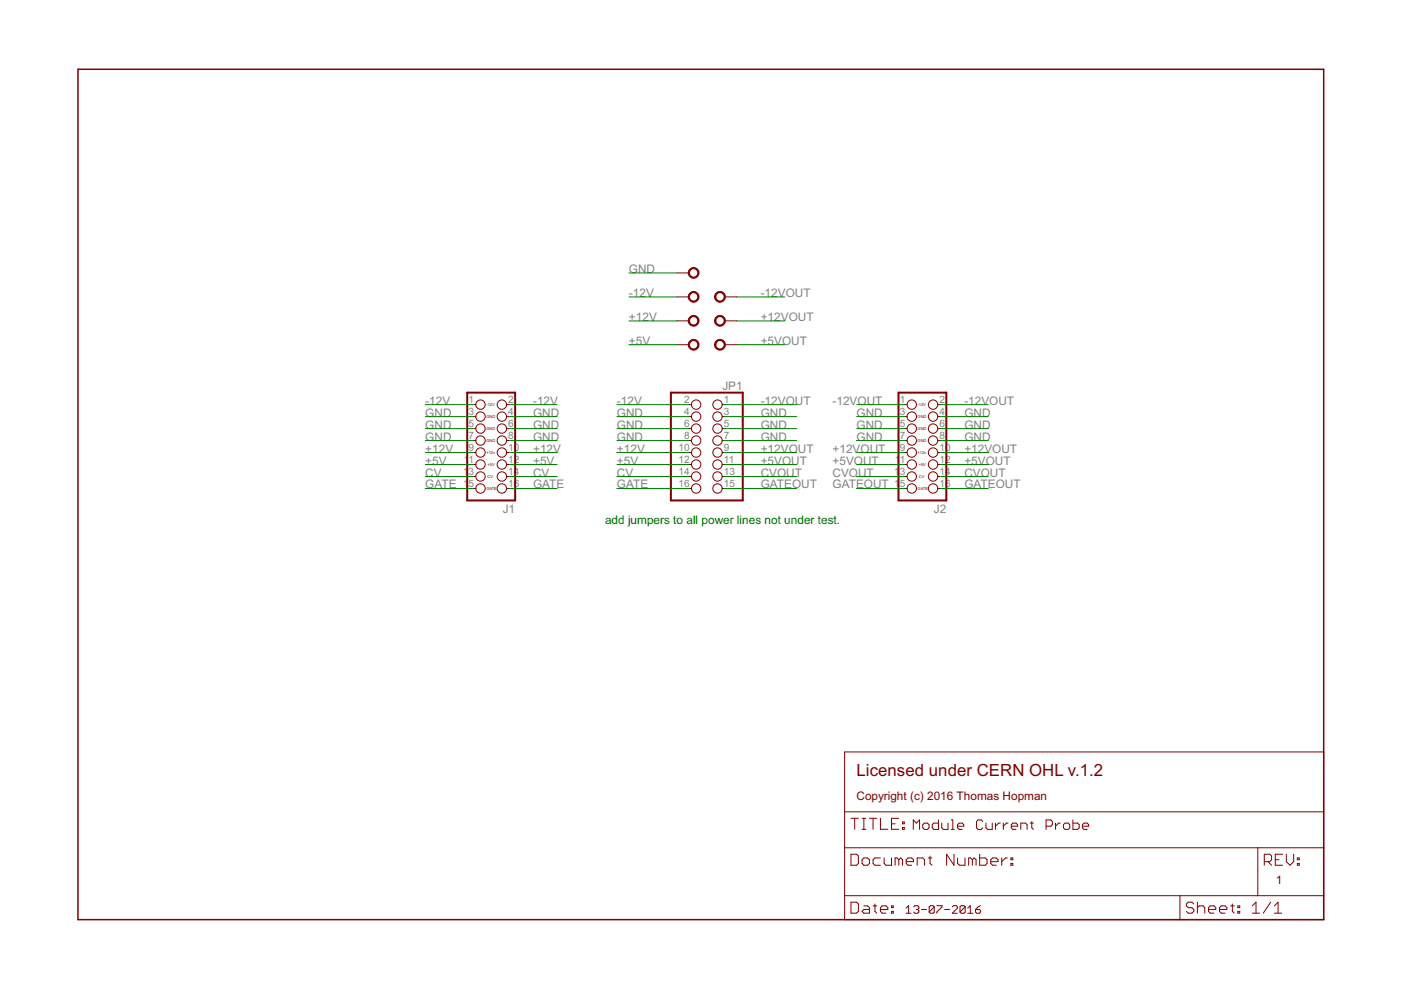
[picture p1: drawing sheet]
<svg xmlns="http://www.w3.org/2000/svg" width="297mm" height="210mm" viewBox="0 0 297 210" stroke-linecap="round" stroke-linejoin="round" font-family="sans-serif">
<g fill="none" stroke="#800000" stroke-width=".21">
<path d="M143.5 57.9h2.5M143.5 62.9h2.5M143.5 68h2.5M143.5 73.1h2.5M153.7 62.9h2.5M153.7 68h2.5M153.7 73.1h2.5M100.3 85.8h.6M100.3 88.3h.6M100.3 90.9h.6M100.3 93.4h.6M100.3 95.9h.6"/>
<path d="M100.3 98.5h.6M107.4 85.8h.5M107.4 88.3h.5M107.4 90.9h.5M107.4 93.4h.5M107.4 95.9h.5M107.4 98.5h.5M146 85.8h.6M146 88.3h.6M146 90.9h.6M146 93.4h.6M146 95.9h.6"/>
<path d="M146 98.5h.6M153.1 85.8h.6M153.1 88.3h.6M153.1 90.9h.6M153.1 93.4h.6M153.1 95.9h.6M153.1 98.5h.6M191.8 85.8h.5M191.8 88.3h.5M191.8 90.9h.5M191.8 93.4h.5M191.8 95.9h.5"/>
<path d="M191.8 98.5h.5M198.8 85.8h.6M198.8 88.3h.6M198.8 90.9h.6M198.8 93.4h.6M198.8 95.9h.6M198.8 98.5h.6M100.3 101h.6M100.3 103.6h.6M107.4 101h.5M107.4 103.6h.5M146 101h.6"/>
<path d="M146 103.6h.6M153.1 101h.6M153.1 103.6h.6M191.8 101h.5M191.8 103.6h.5M198.8 101h.6M198.8 103.6h.6M179.1 159.4h101.5v35.6h-101.5zM179.1 179.7h101.5M179.1 172.1h101.5M180.4 173.5h1.6M181.2 173.5v2.3"/>
<path d="M182.8 173.5h.8M182.8 175.8h.8M183.2 173.5v2.3M184.3 173.5h1.6M185.1 173.5v2.3M186.7 173.5v2.3h1.5M189 174.7h.8M190.6 173.5h-1.6v2.3h1.6M191.3 175.5h.4v.3h-.4zM191.3 174.3h.4v.4h-.4zM193.6 175.9v-2.1l.7 .7 .7-.7v2.1M195.6 174.9l.4-.4h.6l.4 .4v.6l-.4 .4h-.6l-.4-.4z"/>
<path d="M199 173.8v2.1h-1l-.3-.4v-.6l.3-.4h1M199.7 174.5v1l.3 .4h1v-1.4M201.7 175.9h.6M201.7 173.8h.3v2.1M203 175.2h1.3v-.3l-.3-.4h-.7l-.3 .4v.6l.3 .4h.7M208.4 174.2l-.4-.4h-.6l-.4 .4v1.3l.4 .4h.6l.4-.4M209 174.5v1l.4 .4h1v-1.4M211.1 174.5v1.4M212.1 174.5h-.4l-.6 .7M212.7 174.5v1.4M213.7 174.5h-.3l-.7 .7M214.4 175.2h1.4v-.3l-.4-.4h-.7l-.3 .4v.6l.3 .4h.7"/>
<path d="M216.4 175.9v-1.4h1l.4 .4v1M218.4 174.5h.7M218.8 174.2v1.3l.3 .4M221.8 175.2h1l.3-.3v-.7l-.3-.4h-1v2.1M223.8 174.5v1.4M224.8 174.5h-.3l-.7 .7M225.5 174.9l.3-.4h.7l.3 .4v.6l-.3 .4h-.7l-.3-.4zM227.5 173.8v2.1h1l.3-.4v-.6l-.3-.4h-1M229.5 175.2h1.3v-.3l-.3-.4h-.7l-.3 .4v.6l.3 .4h.7M266.7 179.7v10.2M179.1 189.9h101.5M180.4 191.3h1.2l.4 .4v1.5l-.4 .4h-1.2z"/>
<path d="M180.4 181.1h1.2l.4 .4v1.6l-.4 .4h-1.2zM182.8 182.3l.4-.4h.7l.4 .4v.8l-.4 .4h-.7l-.4-.4zM183.2 192.1h.7l.4 .3v1.2h-1.1l-.4-.4 .4-.4h1.1M185.1 192.1h.8M185.5 191.7v1.5l.4 .4M186.7 192.8h1.5v-.4l-.4-.3h-.8l-.3 .3v.8l.3 .4h.8M186.7 181.9h-1.2l-.4 .4v.8l.4 .4h1.2M187.5 181.9v1.2l.3 .4h1.2v-1.6M189 193.2h.4v.4h-.4zM189 192.1h.4v.3h-.4zM190.6 182.3l-.4-.4h-.4v1.6M190.6 182.3l.4-.4 .3 .4v1.2"/>
<path d="M190.6 182.3v1.2M192.1 192.6l.5-.6v1.6M192.1 193.6h1.1M192.1 182.7h1.6v-.4l-.4-.4h-.8l-.4 .4v.8l.4 .4h.8M193.7 192.3l.3-.3h.5l.3 .3v.3l-.3 .2M194.3 192.8h.2M194.5 183.5v-1.6h1.1l.4 .4v1.2M194.5 192.8l.3 .3v.3l-.3 .2h-.5l-.3-.2M195.4 192.8h1M196.8 181.9h.8M197.2 181.5v1.6l.4 .4M198.1 192.3v1.1l-.3 .2h-.5l-.3-.2"/>
<path d="M198.1 192.3l-.3-.3h-.5l-.3 .3v1.1M198.1 192.3l-1.1 1.1M198.6 192h1.1v.3l-1.1 1.1v.2M200.3 192.8h1.1M201.9 192.3l.3-.3h.5l.3 .3v.3l-1.1 1h1.1M202.3 181.1v2.4l-1.6-2.4v2.4M203 181.9v1.2l.4 .4h1.2v-1.6M204.6 192.3v1.1l-.2 .2h-.6l-.3-.2M204.6 192.3l-.2-.3h-.6l-.3 .3v1.1M204.6 192.3l-1.1 1.1M205.2 193.6h1.1M205.2 192.6l.5-.6v1.6"/>
<path d="M206.2 182.3l-.4-.4h-.4v1.6M206.2 182.3v1.2M206.2 182.3l.3-.4 .4 .4v1.2M206.8 192.8h.8l.3 .3v.3l-.3 .2h-.5l-.3-.2zM207.7 181.1v2.4h1.2l.4-.4v-.8l-.4-.4h-1.2M207.9 192l-.5 .3-.6 .5M210.1 182.7h1.5v-.4l-.4-.4h-.8l-.3 .4v.8l.3 .4h.8M212.4 181.9v1.6M213.6 181.9h-.4l-.8 .8M214.3 183.1h.4v.4h-.4zM214.3 181.9h.4v.4h-.4zM250.2 189.9v5.1"/>
<path d="M253.1 191.7l-.4-.4h-.8l-.4 .4v.4l.4 .3h.8l.4 .4v.4l-.4 .4h-.8l-.4-.4M253.9 192.4l.4-.3h.8l.3 .3v1.2M253.9 191.3v2.3M256.2 192.8h1.6v-.4l-.4-.3h-.8l-.4 .3v.8l.4 .4h.8M258.6 192.8h1.5v-.4l-.4-.3h-.7l-.4 .3v.8l.4 .4h.7M260.9 192.1h.8M261.3 191.7v1.5l.4 .4M262.4 193.2h.4v.4h-.4zM262.4 192.1h.4v.3h-.4zM265.5 193.6h1.6M265.5 192.1l.8-.8v2.3M268.1 182.7h1.1l.4-.4v-.8l-.4-.4h-1.1v2.4"/>
<path d="M268.8 182.7l.8 .8M269.4 191.3l-1.6 2.3M270.2 193.6h1.5M270.2 192.1l.8-.8v2.3M270.4 182.3h.8M271.9 181.1h-1.5v2.4h1.5M272.7 181.1v1.6l.8 .8 .8-.8v-1.6M275.1 183.1h.4v.4h-.4zM275.1 181.9h.4v.4h-.4z"/>
<circle cx="101.9" cy="90.9" r=".99"/>
<circle cx="101.9" cy="98.5" r=".99"/>
<circle cx="101.9" cy="93.4" r=".99"/>
<circle cx="101.9" cy="95.9" r=".99"/>
<circle cx="101.9" cy="88.3" r=".99"/>
<circle cx="101.9" cy="85.8" r=".99"/>
<circle cx="106.4" cy="88.3" r=".99"/>
<circle cx="106.4" cy="90.9" r=".99"/>
<circle cx="106.4" cy="93.4" r=".99"/>
<circle cx="106.4" cy="98.5" r=".99"/>
<circle cx="106.4" cy="95.9" r=".99"/>
<circle cx="106.4" cy="85.8" r=".99"/>
<circle cx="147.6" cy="98.5" r=".99"/>
<circle cx="147.6" cy="88.3" r=".99"/>
<circle cx="147.6" cy="90.9" r=".99"/>
<circle cx="147.6" cy="93.4" r=".99"/>
<circle cx="147.6" cy="95.9" r=".99"/>
<circle cx="147.6" cy="85.8" r=".99"/>
<circle cx="152.1" cy="93.4" r=".99"/>
<circle cx="152.1" cy="88.3" r=".99"/>
<circle cx="152.1" cy="90.9" r=".99"/>
<circle cx="152.1" cy="95.9" r=".99"/>
<circle cx="152.1" cy="98.5" r=".99"/>
<circle cx="152.1" cy="85.8" r=".99"/>
<circle cx="193.3" cy="95.9" r=".99"/>
<circle cx="193.3" cy="98.5" r=".99"/>
<circle cx="193.3" cy="93.4" r=".99"/>
<circle cx="193.3" cy="88.3" r=".99"/>
<circle cx="193.3" cy="90.9" r=".99"/>
<circle cx="193.3" cy="85.8" r=".99"/>
<circle cx="197.8" cy="90.9" r=".99"/>
<circle cx="197.8" cy="93.4" r=".99"/>
<circle cx="197.8" cy="98.5" r=".99"/>
<circle cx="197.8" cy="88.3" r=".99"/>
<circle cx="197.8" cy="95.9" r=".99"/>
<circle cx="197.8" cy="85.8" r=".99"/>
<circle cx="101.9" cy="103.6" r=".99"/>
<circle cx="101.9" cy="101" r=".99"/>
<circle cx="106.4" cy="101" r=".99"/>
<circle cx="106.4" cy="103.6" r=".99"/>
<circle cx="147.6" cy="103.6" r=".99"/>
<circle cx="147.6" cy="101" r=".99"/>
<circle cx="152.1" cy="101" r=".99"/>
<circle cx="152.1" cy="103.6" r=".99"/>
<circle cx="193.3" cy="101" r=".99"/>
<circle cx="193.3" cy="103.6" r=".99"/>
<circle cx="197.8" cy="103.6" r=".99"/>
<circle cx="197.8" cy="101" r=".99"/>
</g>
<path d="M99.1 83.2h10.1v22.9h-10.1zM142.2 83.2h15.3v22.9h-15.3zM190.5 83.2h10.1v22.9h-10.1z" fill="none" stroke="#800000" stroke-width=".42"/>
<g fill="#800000" stroke="#800000" stroke-width=".21">
<path d="M146.3 62.1a1.14 1.14 0 0 1 1.8 .3 1.14 1.14 0 0 1-.8 1.7 1.14 1.14 0 0 1-1.4-1.2h.3a.88 .88 0 0 1 1.2-.8 .88 .88 0 0 1 .3 1.5 .88 .88 0 0 1-1.5-.4v-.3h-.3z" fill-rule="evenodd"/>
<path d="M146.3 67.2a1.14 1.14 0 0 1 1.8 .3 1.14 1.14 0 0 1-.8 1.6 1.14 1.14 0 0 1-1.4-1.1h.3a.88 .88 0 0 1 1.2-.8 .88 .88 0 0 1 .3 1.4 .88 .88 0 0 1-1.5-.3v-.3h-.3z" fill-rule="evenodd"/>
<path d="M146.3 72.2a1.14 1.14 0 0 1 1.8 .4 1.14 1.14 0 0 1-.8 1.6 1.14 1.14 0 0 1-1.4-1.1h.3a.88 .88 0 0 1 1.2-.8 .88 .88 0 0 1 .3 1.4 .88 .88 0 0 1-1.5-.4v-.2h-.3z" fill-rule="evenodd"/>
<path d="M151.7 62.3a1.15 1.15 0 0 1 1.8-.1 1.15 1.15 0 0 1-.4 1.8 1.15 1.15 0 0 1-1.6-1.1h.3a.88 .88 0 0 1 1.2-.8 .88 .88 0 0 1 .2 1.5 .88 .88 0 0 1-1.4-.4v-.3h-.3z" fill-rule="evenodd"/>
<path d="M151.7 67.4a1.15 1.15 0 0 1 1.8-.1 1.15 1.15 0 0 1-.4 1.8 1.15 1.15 0 0 1-1.6-1.1h.3a.88 .88 0 0 1 1.2-.8 .88 .88 0 0 1 .2 1.4 .88 .88 0 0 1-1.4-.3v-.3h-.3z" fill-rule="evenodd"/>
<path d="M151.7 72.5a1.15 1.15 0 0 1 1.9-.2 1.15 1.15 0 0 1-.5 1.9 1.15 1.15 0 0 1-1.6-1.1h.3a.88 .88 0 0 1 1.2-.8 .88 .88 0 0 1 .2 1.4 .88 .88 0 0 1-1.4-.4v-.2h-.3z" fill-rule="evenodd"/>
<path d="M146.3 57a1.14 1.14 0 0 1 1.8 .4 1.14 1.14 0 0 1-.8 1.6 1.14 1.14 0 0 1-1.4-1.1h.3a.88 .88 0 0 1 1.2-.9 .88 .88 0 0 1 .3 1.5 .88 .88 0 0 1-1.5-.4v-.2h-.3z" fill-rule="evenodd"/>
</g>
<path d="M16.5 14.7h264.1v180.3h-264.1z" fill="none" stroke="#800000" stroke-width=".32"/>
<g fill="none" stroke="#008000" stroke-width=".21">
<path d="M133.3 57.9h10.2M133.3 73.1h10.2M133.3 68h10.2M133.3 62.9h10.2M156.2 73.1h10.2M156.2 68h10.2M156.2 62.9h10.2M90.2 98.5h10.1M90.2 95.9h10.1M90.2 88.3h10.1M90.2 90.9h10.1M90.2 93.4h10.1"/>
<path d="M90.2 85.8h10.1M107.9 98.5h10.2M107.9 95.9h10.2M107.9 88.3h10.2M107.9 90.9h10.2M107.9 93.4h10.2M107.9 85.8h10.2M130.8 98.5h15.2M130.8 95.9h15.2M130.8 88.3h15.2M130.8 90.9h15.2M130.8 93.4h15.2"/>
<path d="M130.8 85.8h15.2M153.7 98.5h15.2M153.7 95.9h15.2M153.7 88.3h15.2M153.7 90.9h15.2M153.7 93.4h15.2M153.7 85.8h15.2M181.6 98.5h10.2M181.6 95.9h10.2M181.6 88.3h10.2M181.6 90.9h10.2M181.6 93.4h10.2"/>
<path d="M181.6 85.8h10.2M199.4 98.5h10.1M199.4 95.9h10.1M199.4 88.3h10.1M199.4 90.9h10.1M199.4 93.4h10.1M199.4 85.8h10.1M90.2 101h10.1M90.2 103.6h10.1M107.9 101h10.2M107.9 103.6h10.2M130.8 101h15.2"/>
<path d="M130.8 103.6h15.2M153.7 101h15.2M153.7 103.6h15.2M181.6 101h10.2M181.6 103.6h10.2M199.4 101h10.1M199.4 103.6h10.1"/>
</g>
<text font-size="4" fill="#800000" x="181.6" y="164.5">Licensed under CERN OHL v.1.2</text>
<g font-size="2.8" fill="#808080">
<text x="133.4" y="57.9">GND</text>
<text x="133.4" y="62.9">-12V</text>
<text x="161.3" y="62.9">-12VOUT</text>
<text x="133.4" y="68">+12V</text>
<text x="161.3" y="68">+12VOUT</text>
<text x="133.4" y="73.1">+5V</text>
<text x="161.3" y="73.1">+5VOUT</text>
<text x="153.2" y="82.6">JP1</text>
<text x="90.2" y="88.3">GND</text>
<text x="90.2" y="85.8">-12V</text>
<text x="113" y="88.3">GND</text>
<text x="113" y="85.8">-12V</text>
<text x="130.8" y="88.3">GND</text>
<text x="130.8" y="85.8">-12V</text>
<text x="161.3" y="88.3">GND</text>
<text x="161.3" y="85.8">-12VOUT</text>
<text x="176.5" y="85.8">-12VOUT</text>
<text x="181.6" y="88.3">GND</text>
<text x="204.5" y="88.3">GND</text>
<text x="204.5" y="85.8">-12VOUT</text>
<text x="90.2" y="96">+12V</text>
<text x="90.2" y="90.9">GND</text>
<text x="90.2" y="93.4">GND</text>
<text x="113" y="96">+12V</text>
<text x="113" y="90.9">GND</text>
<text x="113" y="93.4">GND</text>
<text x="130.8" y="96">+12V</text>
<text x="130.8" y="90.9">GND</text>
<text x="130.8" y="93.4">GND</text>
<text x="161.3" y="90.9">GND</text>
<text x="161.3" y="93.4">GND</text>
<text x="161.3" y="96">+12VOUT</text>
<text x="176.5" y="96">+12VOUT</text>
<text x="181.6" y="90.9">GND</text>
<text x="181.6" y="93.4">GND</text>
<text x="204.5" y="90.9">GND</text>
<text x="204.5" y="93.4">GND</text>
<text x="204.5" y="96">+12VOUT</text>
<text x="90.2" y="98.5">+5V</text>
<text x="90.2" y="101">CV</text>
<text x="113" y="98.5">+5V</text>
<text x="113" y="101">CV</text>
<text x="130.8" y="98.5">+5V</text>
<text x="130.8" y="101">CV</text>
<text x="161.3" y="98.5">+5VOUT</text>
<text x="161.3" y="101">CVOUT</text>
<text x="176.5" y="98.5">+5VOUT</text>
<text x="176.5" y="101">CVOUT</text>
<text x="204.5" y="98.5">+5VOUT</text>
<text x="204.5" y="101">CVOUT</text>
<text x="90.2" y="103.6">GATE</text>
<text x="113" y="103.6">GATE</text>
<text x="130.8" y="103.6">GATE</text>
<text x="161.3" y="103.6">GATEOUT</text>
<text x="176.5" y="103.6">GATEOUT</text>
<text x="204.5" y="103.6">GATEOUT</text>
<text x="106.6" y="108.8">J1</text>
<text x="198" y="108.8">J2</text>
</g>
<text font-size="2.8" fill="#008000" x="128.3" y="111.2">add jumpers to all power lines not under test.</text>
<g font-size="2.8" fill="#800000">
<text x="181.6" y="169.6">Copyright (c) 2016 Thomas Hopman</text>
<text x="270.5" y="187.4">1</text>
</g>
<g font-size="2.4" fill="#808080">
<text x="99.4" y="85.4">1</text>
<text x="99.4" y="88">3</text>
<text x="107.8" y="85.4">2</text>
<text x="107.8" y="88">4</text>
<text x="145.1" y="85.4">2</text>
<text x="145.1" y="88">4</text>
<text x="153.5" y="85.4">1</text>
<text x="153.5" y="88">3</text>
<text x="190.8" y="85.4">1</text>
<text x="190.8" y="88">3</text>
<text x="199.2" y="85.4">2</text>
<text x="199.2" y="88">4</text>
<text x="99.4" y="90.5">5</text>
<text x="99.4" y="93.1">7</text>
<text x="99.4" y="95.6">9</text>
<text x="107.8" y="90.5">6</text>
<text x="107.8" y="93.1">8</text>
<text x="107.8" y="95.6">10</text>
<text x="143.9" y="95.6">10</text>
<text x="145.1" y="90.5">6</text>
<text x="145.1" y="93.1">8</text>
<text x="153.5" y="90.5">5</text>
<text x="153.5" y="93.1">7</text>
<text x="153.5" y="95.6">9</text>
<text x="190.8" y="90.5">5</text>
<text x="190.8" y="93.1">7</text>
<text x="190.8" y="95.6">9</text>
<text x="199.2" y="90.5">6</text>
<text x="199.2" y="93.1">8</text>
<text x="199.2" y="95.6">10</text>
<text x="98.2" y="100.7">1</text>
<text x="98.3" y="98.1">1</text>
<text x="99.4" y="100.7">3</text>
<text x="99.4" y="98.1">1</text>
<text x="107.8" y="98.1">12</text>
<text x="107.8" y="100.7">14</text>
<text x="143.9" y="98.1">12</text>
<text x="143.9" y="100.7">14</text>
<text x="153.5" y="98.1">11</text>
<text x="153.5" y="100.7">13</text>
<text x="189.6" y="100.7">1</text>
<text x="189.7" y="98.1">1</text>
<text x="190.8" y="100.7">3</text>
<text x="190.8" y="98.1">1</text>
<text x="199.2" y="98.1">12</text>
<text x="199.2" y="100.7">14</text>
<text x="98.2" y="103.2">1</text>
<text x="99.4" y="103.2">5</text>
<text x="107.8" y="103.2">16</text>
<text x="143.9" y="103.2">16</text>
<text x="153.5" y="103.2">15</text>
<text x="189.6" y="103.2">1</text>
<text x="190.8" y="103.2">5</text>
<text x="199.2" y="103.2">16</text>
</g>
<g font-size="1" fill="#800000">
<text x="103.1" y="86">-12V</text>
<text x="103.1" y="88.6">GND</text>
<text x="194.6" y="86">-12V</text>
<text x="194.6" y="88.6">GND</text>
<text x="103.1" y="91.1">GND</text>
<text x="103.1" y="93.7">GND</text>
<text x="194.6" y="91.1">GND</text>
<text x="194.6" y="93.7">GND</text>
<text x="103.1" y="96.2">+12v</text>
<text x="103.4" y="98.7">+5V</text>
<text x="103.4" y="101.3">CV</text>
<text x="194.6" y="96.2">+12v</text>
<text x="194.8" y="98.7">+5V</text>
<text x="194.8" y="101.3">CV</text>
<text x="103.1" y="103.8">GATE</text>
<text x="194.6" y="103.8">GATE</text>
</g>
</svg>
